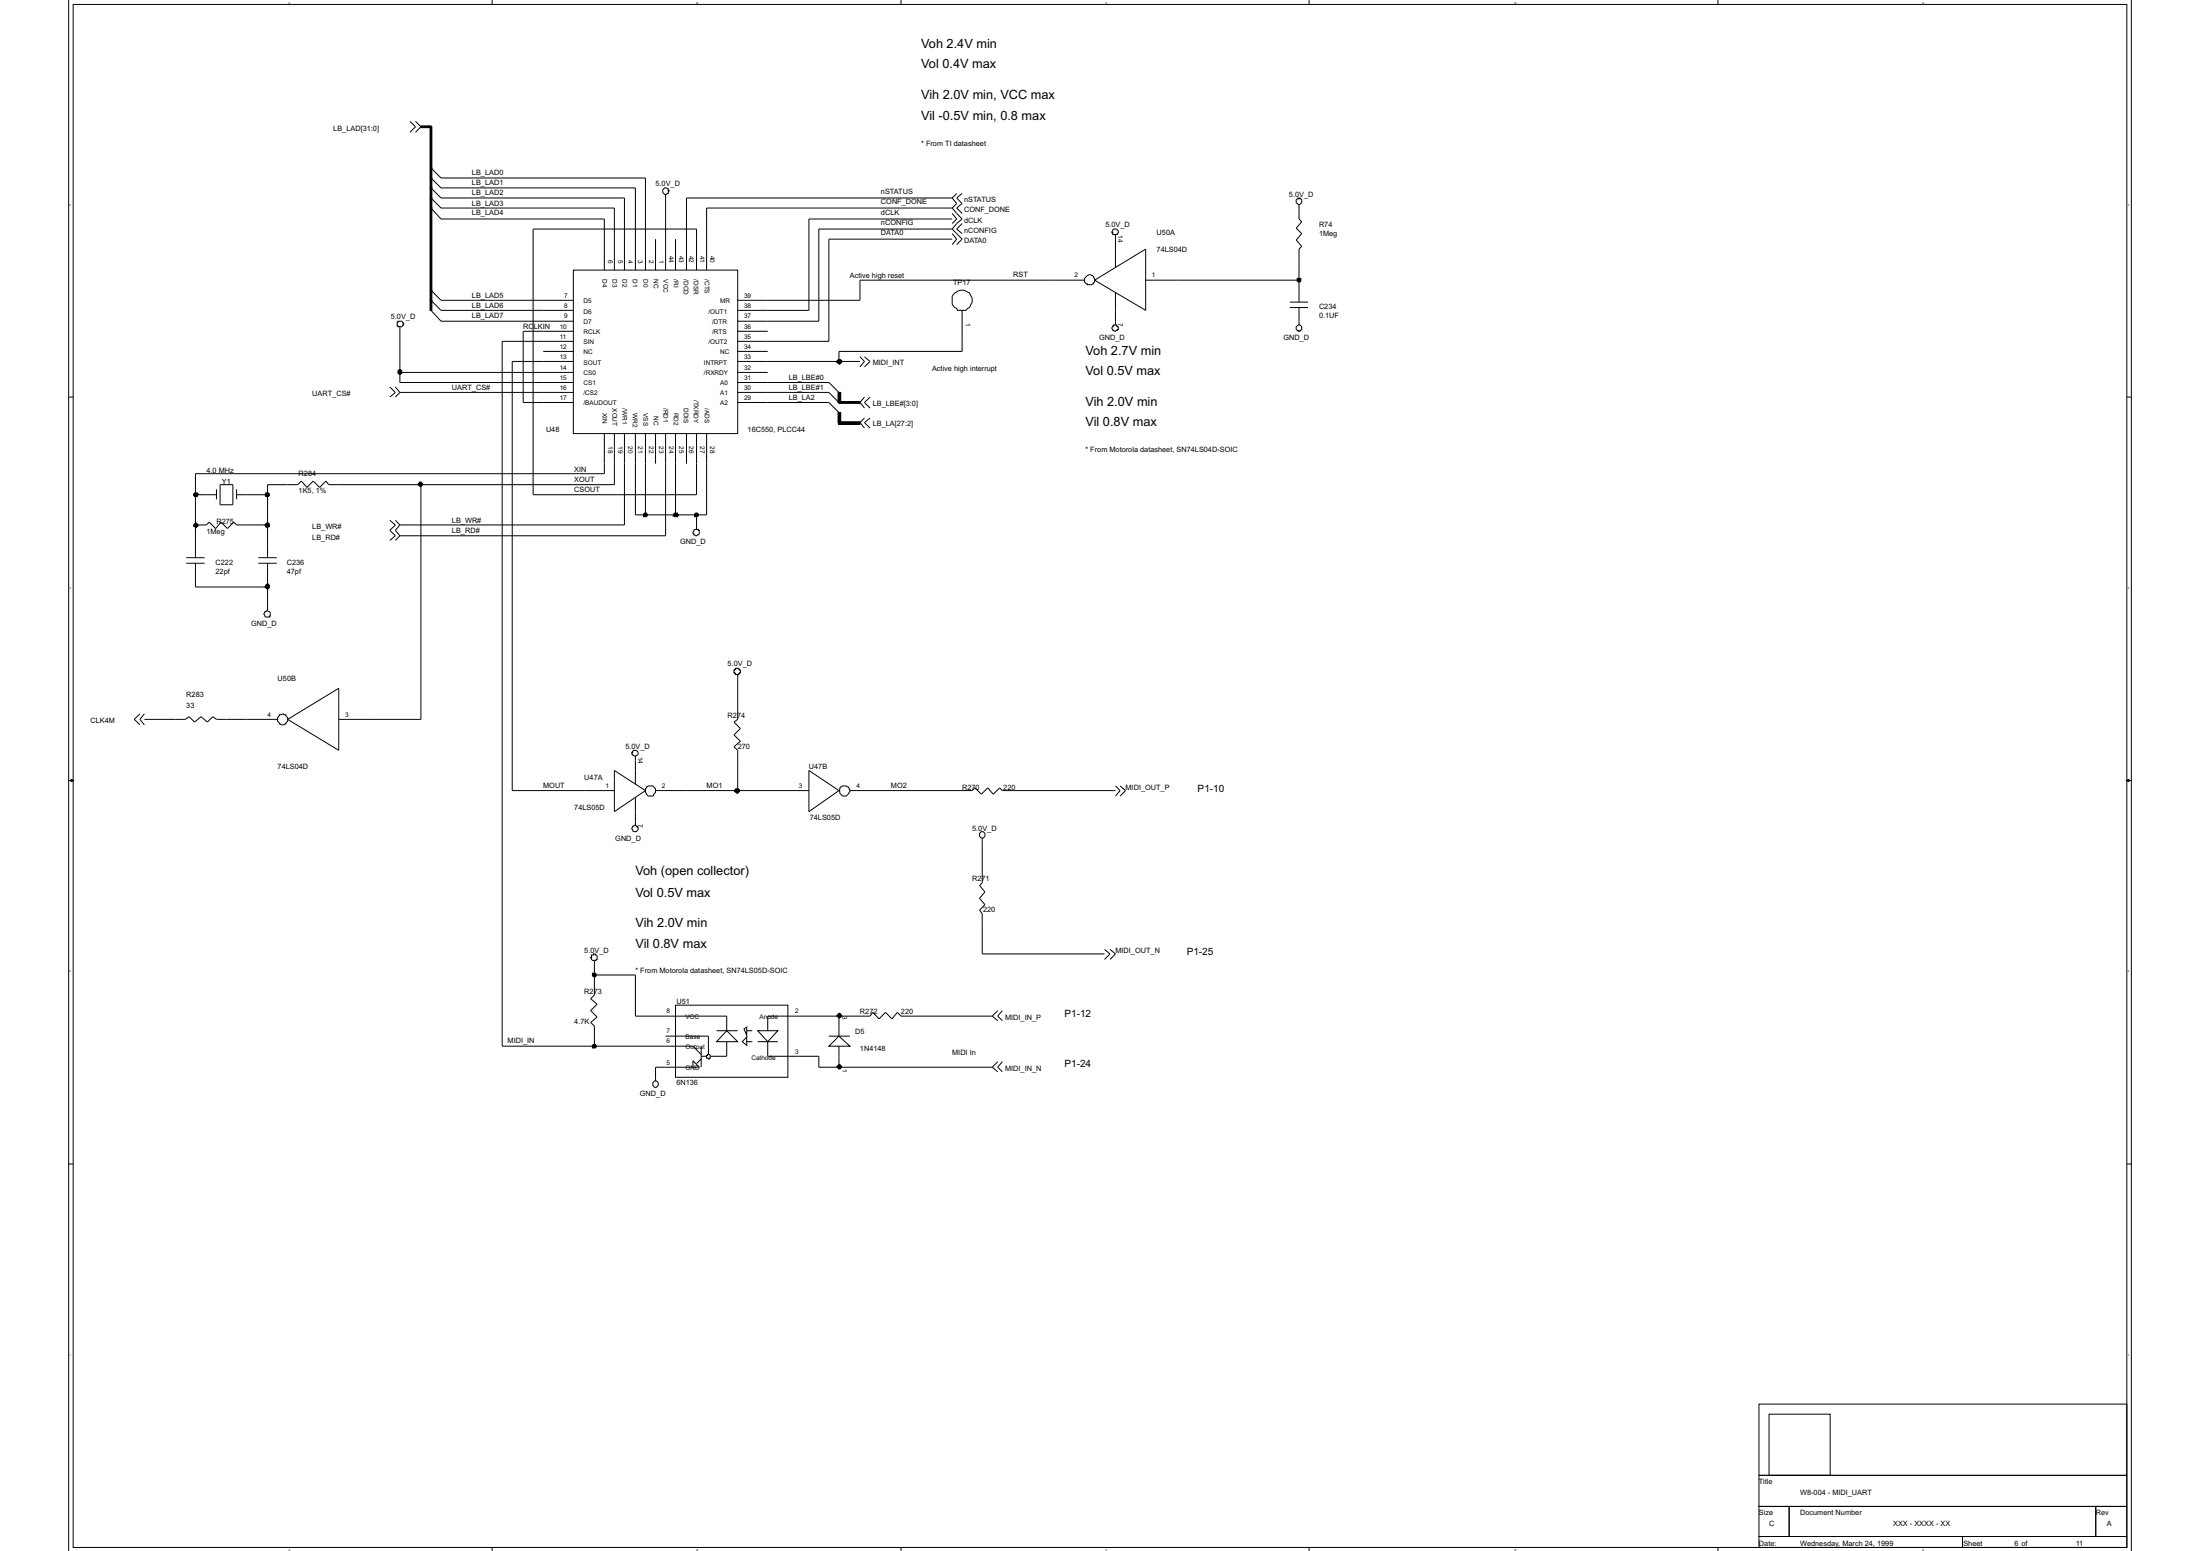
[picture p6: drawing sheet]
<svg xmlns="http://www.w3.org/2000/svg" width="210mm" height="148mm" viewBox="0 0 210 148" stroke-linecap="round" stroke-linejoin="round" font-family="sans-serif">
<g fill="none" stroke="#010202" stroke-width=".1">
<path d="M6.6 0v148.1M47 0v.4M86 0v.4M125 0v.4M164 0v.4M203.4 -.1v148.2M7 .4h196v147.3h-196zM6.6 37.9h.4M203 37.9h.4M47 147.7v.4M86 147.7v.4M125 147.7v.4"/>
<path d="M164 147.7v.4"/>
</g>
<path d="M6.8 74.4l.2 .1-.2 .1z" fill="#010202"/>
<path d="M6.8 74.4l.2 .1-.2 .1z" fill="none" stroke="#010202" stroke-width=".1"/>
<path d="M203 74.5l.2-.1v.2z" fill="#010202"/>
<path d="M6.6 74.5h.4M203 74.5l.2-.1v.2zM203 74.5h.4" fill="none" stroke="#010202" stroke-width=".1"/>
<path d="M6.8 74.4l.2 .1-.2 .1z" fill="#010202"/>
<path d="M6.8 74.4l.2 .1-.2 .1z" fill="none" stroke="#010202" stroke-width=".1"/>
<path d="M203 74.5l.2-.1v.2z" fill="#010202"/>
<path d="M203 74.5l.2-.1v.2zM6.6 111.1h.4M203 111.1h.4" fill="none" stroke="#010202" stroke-width=".1"/>
<path d="M6.8 74.4l.2 .1-.2 .1z" fill="#010202"/>
<path d="M6.8 74.4l.2 .1-.2 .1z" fill="none" stroke="#010202" stroke-width=".1"/>
<path d="M203 74.5l.2-.1v.2z" fill="#010202"/>
<g fill="none" stroke="#010202" stroke-width=".1">
<path d="M124 19.9v1l.3 .3-.6 .6 .6 .5-.6 .6 .6 .6-.3 .3v.9M51.8 28.7h2.9M51.8 29.6h2.9M51.8 30.6h2.9M51.8 31.6h2.9M51.8 32.6h2.9M51.8 33.5h2.9M51.8 34.5h2.9M51.8 35.5h2.9M51.8 36.5h2.9M51.8 37.4h2.9M51.8 38.4h2.9"/>
<path d="M54.7 25.8h15.7v15.6h-15.7zM57.7 22.8v3M58.6 22.8v3M59.6 22.8v3M60.7 22.8v3M61.6 22.8v3M62.6 22.8v3M63.5 22.8v3M64.5 22.8v3M65.5 22.8v3M66.5 22.8v3M67.4 22.8v3"/>
<path d="M70.4 28.7h2.9M70.4 29.6h2.9M70.4 30.6h2.9M70.4 31.6h2.9M70.4 32.6h2.9M70.4 33.5h2.9M70.4 34.5h2.9M70.4 35.5h2.9M70.4 36.5h2.9M70.4 37.4h2.9M70.4 38.4h2.9M91 28.1a.99 .99 0 0 1 1.6 0 .88 .88 0 0 1-.2 1.3l-.2 .2h-.8l-.5-.6v-.7z"/>
<path d="M91.8 29.6v3M100.6 26.7h2.9M103.5 26.6a.51 .51 0 0 1 .9-.2 .53 .53 0 0 1-.2 .8h-.4v-.1l-.3-.2zM104.5 26.7l4.9-2.9v5.8zM106.5 22.8v2.7M106.5 27.9v2.7M109.4 26.7h2.9M123.1 29.3h1.8M123.1 28.8h1.8M124 27.7v1.1M124 29.3v1.3M17.8 53.7h1.7"/>
<path d="M17.8 53.2h1.7M18.7 50.1h1l.3-.3 .6 .6 .5-.6 .6 .6 .6-.6 .3 .3h.9M18.7 52.1v1.1M18.7 53.7v1.3M19.7 47.2h1M20.7 46.7v.9M21 46.2h1.2v2h-1.2zM22.6 47.2h.9M22.6 46.7v.9M24.7 53.7h1.7M24.7 53.2h1.7M25.5 52.1v1.1"/>
<path d="M25.5 53.7v1.3M27.5 46.2h.9l.4-.3 .5 .6 .6-.6 .6 .6 .6-.6 .3 .3h.9M57.7 41.4v2.8M58.6 41.4v2.8M59.6 41.4v2.8M60.7 41.4v2.8M61.6 41.4v2.8M62.6 41.4v2.8M63.5 41.4v2.8M64.5 41.4v2.8M65.5 41.4v2.8M66.5 41.4v2.8"/>
<path d="M67.4 41.4v2.8M16.7 68.6h1l.4-.2 .5 .5 .6-.5 .6 .5 .5-.5 .4 .2h.9M23.5 68.6h3M26.7 68.2l.3-.1a.55 .55 0 0 1 .4 .8l-.1 .2a.59 .59 0 0 1-.8-.3v-.3zM27.5 68.6l4.8-2.9v5.9zM32.3 68.6h3M55.8 75.4h2.8M58.6 73.5l3 1.9-3 2zM60.7 72.6v2.2M60.7 76.1v2.3M61.7 75.1l.2-.1h.4a.47 .47 0 0 1 .1 .8l-.1 .2h-.4l-.3-.4zM62.6 75.4h2.9"/>
<path d="M70.4 67.7v.9l-.3 .3 .6 .6-.6 .6 .6 .6-.6 .6 .3 .3v1M74.2 75.4h3M77.2 73.5l2.9 1.9-2.9 2zM80.3 75.1l.1-.1h.4l.1 .1a.39 .39 0 0 1 .2 .3 .39 .39 0 0 1-.1 .4l-.2 .2a.6 .6 0 0 1-.6-.3l-.1-.3zM81.1 75.4h2.9M91.8 75.4h1l.3-.2 .6 .6 .6-.6 .5 .6 .6-.6 .3 .2h1M203 74.5l.2-.1v.2zM56.7 94v1l-.3 .3 .6 .5-.6 .6 .6 .6-.6 .6 .3 .3v1M63.5 97h5.9v1.4M63.5 99.8h2.6l.8 .8M63.5 98.9h4.1v1.7M64.5 95.9h10.7v6.9h-10.7z"/>
<path d="M66.9 99.8v2M68.4 98.4h2M69.4 98.4l1 1h-2zM69.4 99.4v1.4h-1.6M71 98.2l.3-.2v.8zM71.3 99v.7l-.5-.3zM71.3 99.4h.5M71.3 98.4h.5M72.3 98.4h1.9l-.9 1zM72.3 99.4h1.9M73.3 99.4v1.4h3M76.3 97h-3v1.4"/>
<path d="M79.1 99.8l1-.9 1 .9zM79.1 98.9h2M80.1 97v1.9M80.1 99.8v2M82.1 97h.9l.3-.4 .6 .6 .6-.6 .6 .6 .6-.6 .3 .4h1M93.8 83.3v.9l-.3 .3 .5 .6-.5 .6 .5 .6-.5 .6 .3 .3v1M63.5 101.8h3.2l-.6-.6v.6M66.9 100.8h.5M66.9 101l-.4 .5M67.4 100.7h.1v-.1l.3 .1v.3h-.1h-.3zM167.9 134h35.1v6.8h-35.1zM167.9 140.8h35.1v2.9h-35.1z"/>
<path d="M167.9 143.7h2.9v2.9h-2.9zM167.9 146.6h19.4v1.1h-19.4zM170.8 143.7h29.2v2.9h-29.2zM187.3 146.6h15.7v1.1h-15.7zM200 143.7h3v2.9h-3z"/>
</g>
<path d="M41.1 28.7h.1v.9h-.1z" fill="#010202"/>
<path d="M41.1 28.7h.1v.9h-.1z" fill="none" stroke="#010202" stroke-width=".1"/>
<path d="M41.1 27.7h.1v1h-.1z" fill="#010202"/>
<path d="M41.1 27.7h.1v1h-.1z" fill="none" stroke="#010202" stroke-width=".1"/>
<path d="M41.1 18.9h.1v1h-.1z" fill="#010202"/>
<path d="M41.1 18.9h.1v1h-.1zM41.1 19.9h.1v7.8h-.1zM42.1 28.7h9.7M42.1 30.6h9.7M42.1 29.6h9.7M42.1 20.9h15.6v1.9" fill="none" stroke="#010202" stroke-width=".1"/>
<path d="M41.1 19.9v7.8" fill="none" stroke="#010202" stroke-width=".17"/>
<path d="M40.2 12h.9v.2h-.9z" fill="#010202"/>
<path d="M40.2 12h.9v.2h-.9z" fill="none" stroke="#010202" stroke-width=".1"/>
<path d="M41.1 17.9h.1v1h-.1z" fill="#010202"/>
<path d="M41.1 17.9h.1v1h-.1z" fill="none" stroke="#010202" stroke-width=".1"/>
<path d="M41.1 17h.1v.9h-.1z" fill="#010202"/>
<path d="M41.1 17h.1v.9h-.1z" fill="none" stroke="#010202" stroke-width=".1"/>
<path d="M41.1 16h.1v1h-.1z" fill="#010202"/>
<path d="M41.1 16h.1v1h-.1zM41.1 12.1h.1v3.9h-.1zM42.1 19.9h16.5v2.9M42.1 18.9h17.5v3.9M42.1 17.9h18.6v4.9M42.1 17h19.5v5.8M38.2 31.6v3.9h13.6" fill="none" stroke="#010202" stroke-width=".1"/>
<path d="M41.1 12.1v3.9" fill="none" stroke="#010202" stroke-width=".17"/>
<path d="M38.1 35.3l.2 .1v.2v.1l-.3-.1v-.1h.2h-.2z" fill="#010202"/>
<path d="M38.1 35.3l.2 .1v.2v.1l-.3-.1v-.1h.2h-.2zM38.2 35.5v1h13.6M38.2 37.4h13.6M51.8 31.6h-1.9v6.8h1.9M73.3 34.5h6.8" fill="none" stroke="#010202" stroke-width=".1"/>
<path d="M79.9 34.4h.1v-.1h.3v.3l-.2 .1-.2-.1 .2-.1-.2 .1z" fill="#010202"/>
<path d="M79.9 34.4h.1v-.1h.3v.3l-.2 .1-.2-.1 .2-.1-.2 .1zM58.6 44.2v2h-18.4M59.6 44.2v5.9h-21.4M63.5 44.2v6.9h-25.3" fill="none" stroke="#010202" stroke-width=".1"/>
<path d="M40.1 46l.3 .2-.2 .2-.3-.2h.3h-.3z" fill="#010202"/>
<path d="M23.5 50.1h2M40.1 46l.3 .2-.2 .2-.3-.2h.3h-.3z" fill="none" stroke="#010202" stroke-width=".1"/>
<path d="M25.5 49.9l.2 .1v.3h-.2h-.1v-.1l.1-.1-.1 .1-.1-.1h.1z" fill="#010202"/>
<path d="M19.7 47.2h-1v2.9M25.5 49.9l.2 .1v.3h-.2h-.1v-.1l.1-.1-.1 .1-.1-.1h.1z" fill="none" stroke="#010202" stroke-width=".1"/>
<path d="M18.5 47.1h.1v-.1h.2l.1 .2-.1 .2h-.2l-.1-.2h.2h-.2z" fill="#010202"/>
<path d="M18.5 47.1h.1v-.1h.2l.1 .2-.1 .2h-.2l-.1-.2h.2h-.2zM23.5 47.2h2M25.5 46.2v3.9M57.7 44.2v1h-39v2" fill="none" stroke="#010202" stroke-width=".1"/>
<path d="M25.4 47h.2l.1 .1-.1 .3h-.2v-.2h.1h-.2z" fill="#010202"/>
<path d="M18.7 50.1v2M25.4 47h.2l.1 .1-.1 .3h-.2v-.2h.1h-.2zM25.5 46.2h2M25.5 50.1v2" fill="none" stroke="#010202" stroke-width=".1"/>
<path d="M18.7 49.9l.2 .2-.2 .2-.2-.1 .2-.1-.2 .1z" fill="#010202"/>
<path d="M90.9 19.9h-23.5v2.9M90.9 18.9h-25.4v3.9M51.8 32.6h-3.9v67.2M66.5 21.9v.9M73.3 28.7h8.8M90.9 20.9h-13.7v8.7M90.9 22.8h-11.8v9.8h-5.8M90.9 21.9h-12.7v8.7h-4.9M18.7 49.9l.2 .2-.2 .2-.2-.1 .2-.1-.2 .1zM80.1 97h2" fill="none" stroke="#010202" stroke-width=".1"/>
<path d="M80.1 96.7l.2 .2-.1 .2-.3-.1h.2h-.2z" fill="#010202"/>
<path d="M51.8 34.5h-2.9v40.9h6.9M70.4 72.6v2.8h3.8M70.4 64.7v3M84 75.4h7.8M96.7 75.4h9.8M56.7 98.9v.9h-8.8M80.1 96.7l.2 .2-.1 .2-.3-.1h.2h-.2zM87 97h7.7" fill="none" stroke="#010202" stroke-width=".1"/>
<path d="M70.1 75.4h.1v-.1h.3l.1 .2-.3 .2v-.1l-.2-.1 .3-.1-.3 .1z" fill="#010202"/>
<path d="M63.5 18.9v3.9M66.5 21.9h-15.6v25.3h15.6v-3M73.3 29.6h3.9M91.8 32.6v.9h-11.7v1h2M65.5 75.4h4.9M70.1 75.4h.1v-.1h.3l.1 .2-.3 .2v-.1l-.2-.1 .3-.1-.3 .1zM60.7 93h-4v1" fill="none" stroke="#010202" stroke-width=".1"/>
<path d="M56.6 92.9h.2l.1 .2-.2 .1-.1-.2h.1h-.1z" fill="#010202"/>
<path d="M56.6 92.9h.2l.1 .2-.2 .1-.1-.2h.1h-.1zM56.7 92.1v.9M60.7 93v4M80.1 101.8h14.6" fill="none" stroke="#010202" stroke-width=".1"/>
<path d="M80.1 101.6l.2 .2-.1 .2-.3-.2h.2h-.2z" fill="#010202"/>
<path d="M100.6 26.7h-18.5v2M32.3 46.2h7.9v22.4h-4.9M13.8 68.6h2.9M21.6 68.6h1.9M56.7 99.8h6.8M60.7 97h2.8M76.3 97h3.8M76.3 100.8h1.9v1h1.9M80.1 101.6l.2 .2-.1 .2-.3-.2h.2h-.2z" fill="none" stroke="#010202" stroke-width=".1"/>
<path d="M56.6 99.7h.2l.1 .2-.1 .1h-.2v-.1l.1-.1-.1 .1z" fill="#010202"/>
<path d="M73.3 37.4h5.8M73.3 36.5h5.8M56.6 99.7h.2l.1 .2-.1 .1h-.2v-.1l.1-.1-.1 .1zM93.8 80.3v3M93.8 88.2v2.8h11.6" fill="none" stroke="#010202" stroke-width=".1"/>
<path d="M80 37.4h.3v1h-.3z" fill="#010202"/>
<path d="M80 37.4h.3v1h-.3zM80.1 38.3h2v.2h-2zM80.1 40.2h2v.3h-2z" fill="none" stroke="#010202" stroke-width=".1"/>
<path d="M80.1 38.4h2" fill="none" stroke="#010202" stroke-width=".17"/>
<path d="M80.1 40.4h2" fill="none" stroke="#010202" stroke-width=".26"/>
<path d="M80 39.4h.3v.9h-.3z" fill="#010202"/>
<path d="M73.3 38.4h5.8M80 39.4h.3v.9h-.3zM124 26.7v1M18.7 55v1h6.8v1.9M60.7 44.2v4.9h3.8v-4.9M67.4 44.2v4.9M63.5 101.8h-.9v1" fill="none" stroke="#010202" stroke-width=".1"/>
<path d="M64.3 49h.1h.3l.1 .2h-.1v.1h-.3v-.1h-.1l.2-.1-.2 .1z" fill="#010202"/>
<path d="M124 24.7v2M61.6 44.2v4.9M64.3 49h.1h.3l.1 .2h-.1v.1h-.3v-.1h-.1l.2-.1-.2 .1zM66.5 49.1v1" fill="none" stroke="#010202" stroke-width=".1"/>
<path d="M61.5 49h.3l-.1 .3h-.3v-.1l.2-.1-.2 .1z" fill="#010202"/>
<path d="M61.5 49h.3l-.1 .3h-.3v-.1l.2-.1-.2 .1zM64.5 49.1h2" fill="none" stroke="#010202" stroke-width=".1"/>
<path d="M66.4 49h.3l-.1 .3h-.3v-.1l.2-.1-.2 .1z" fill="#010202"/>
<path d="M25.5 55v1M66.4 49h.3l-.1 .3h-.3v-.1l.2-.1-.2 .1z" fill="none" stroke="#010202" stroke-width=".1"/>
<path d="M25.5 55.7h.1v.1h.1v.3h-.1v.1l-.2-.1v-.1h.1h-.2z" fill="#010202"/>
<path d="M112.3 26.7h11.7M25.5 55.7h.1v.1h.1v.3h-.1v.1l-.2-.1v-.1h.1h-.2zM66.5 49.1h.9" fill="none" stroke="#010202" stroke-width=".1"/>
<path d="M123.8 26.6h.4v.2l-.1 .1-.3-.1v-.1h.2h-.2z" fill="#010202"/>
<g fill="none" stroke="#010202" stroke-width=".1">
<path d="M39.1 11.6l.6 .5-.6 .5M39.7 11.6l.5 .5-.5 .5M41.1 19.9l1 1M41.1 18.9l1 1M41.1 17.9l1 1M41.1 17l1 .9M41.1 16l1 1M63.3 18l.1-.1 .4 .1v.2h.1l-.1 .3h-.2h-.3v-.1v-.3zM63.5 18.5v.4M91.3 18.5l-.4 .4 .4 .5-.4 .5 .9 1-.5 .4-.4 .6 .9 .9-.5 .5M91.8 18.5l-.5 .4 .5 .5-.5 .5 .5 .5M123.7 19.1l.2-.1v-.1l.3 .1a.29 .29 0 0 1 0 .4 .29 .29 0 0 1-.5-.1z"/>
<path d="M124 19.5v.4M37.2 36.9l.5 .5-.5 .5M37.7 36.9l.5 .5-.5 .5M38 30.6h.3l.1 .2h.1v.2l-.2 .2h-.3v-.1h-.1v-.4h.1zM38.2 31.2v.4M41.1 27.7l1 1M41.1 28.7l1 .9M41.1 29.6l1 1M79.1 36.5l1 .9M79.1 37.4l1 1M79.1 38.4l1 1M82.1 34l.4 .5-.4 .5"/>
<path d="M82.5 34l.5 .5-.5 .5M82.5 39.9l-.4 .4 .4 .5M82.5 37.9l-.4 .5 .4 .5M83 39.9l-.5 .4 .5 .5M83 37.9l-.5 .5 .5 .5M90.9 20.4l.4 .5-.4 .4M90.9 22.3l.4 .5-.4 .5M91.8 21.3l-.5 .6 .5 .4M106.2 21.9h.1h.3l.1 .1-.1 .4h-.1v.1l-.3-.1v-.2h-.1zM106.2 31.1h.1v-.1h.3v.1a.3 .3 0 0 1 0 .4 .3 .3 0 0 1-.4 0 .3 .3 0 0 1 0-.4zM106.5 22.5v.3M106.5 30.6v.4"/>
<path d="M123.7 31.2a.29 .29 0 0 1 .5-.1 .29 .29 0 0 1 0 .4l-.3 .1v-.1l-.2-.1zM123.8 26.6h.4v.2l-.1 .1-.3-.1v-.1h.2h-.2zM124 30.6v.4M25.3 58.4a.36 .36 0 0 1 .4 0 .36 .36 0 0 1 .1 .4h-.1v.1h-.3l-.2-.3zM25.5 57.9v.4M37.2 49.6l.5 .5-.5 .5 .5 .5-.5 .5M37.7 49.6l.5 .5-.5 .5 .5 .5-.5 .5M66.2 50.6l.1-.1h.4v.1a.36 .36 0 0 1-.1 .4 .36 .36 0 0 1-.4 0l-.1-.1zM66.5 50.1v.4M13.3 68.1l-.5 .5 .5 .6M13.8 68.1l-.5 .5 .5 .6M60.4 71.7l.1-.1h.2l.2 .2v.2l-.2 .1h-.2l-.1-.1h-.1z"/>
<path d="M60.4 78.8a.3 .3 0 0 1 .4 0 .3 .3 0 0 1 0 .5l-.1 .1h-.2l-.1-.1-.1-.2zM60.7 72.1v.5M60.7 78.4v.4M70.1 63.9l.1-.1h.3l.1 .1h.1v.3h-.1l-.1 .2h-.3l-.1-.2zM70.4 64.4v.3M93.7 79.4a.31 .31 0 0 1 .3 .3 .31 .31 0 0 1-.3 .3l-.2-.2v-.3zM93.8 80v.3M106.5 75l.4 .4-.4 .6M106.9 75l.5 .4-.5 .6M56.5 91.1l.3-.1v.1l.2 .1v.4h-.1h-.3l-.1-.2h-.1zM56.7 91.6v.5M95.2 96.4l-.5 .6 .5 .4"/>
<path d="M95.7 96.4l-.5 .6 .5 .4M105.4 90.6l.6 .4-.6 .6M106 90.6l.5 .4-.5 .6M62.3 103.3a.28 .28 0 0 1 .4-.1 .28 .28 0 0 1 0 .5 .28 .28 0 0 1-.4-.1zM62.6 102.8v.3M95.2 101.3l-.5 .5 .5 .5M95.7 101.3l-.5 .5 .5 .5M168.9 134.9h5.8v5.9h-5.8z"/>
</g>
<g font-size="1.2" fill="#010202">
<text x="87.9" y="4.6">Voh 2.4V min</text>
<text x="87.9" y="6.5">Vol 0.4V max</text>
<text x="87.9" y="11.4">Vil -0.5V min, 0.8 max</text>
<text x="87.9" y="9.5">Vih 2.0V min, VCC max</text>
<text x="103.6" y="33.9">Voh 2.7V min</text>
<text x="103.6" y="35.8">Vol 0.5V max</text>
<text x="103.6" y="40.7">Vil 0.8V max</text>
<text x="103.6" y="38.8">Vih 2.0V min</text>
<text x="60.7" y="83.5">Voh (open collector)</text>
<text x="60.7" y="85.5">Vol 0.5V max</text>
<text x="60.7" y="88.4">Vih 2.0V min</text>
<text x="60.7" y="90.4">Vil 0.8V max</text>
</g>
<g font-size="1" fill="#010202">
<text x="114.3" y="75.5">P1-10</text>
<text x="113.3" y="91.1">P1-25</text>
<text x="101.6" y="97">P1-12</text>
<text x="101.6" y="101.8">P1-24</text>
</g>
<g font-size=".7" fill="#010202">
<text x="31.8" y="12.5">LB_LAD[31:0]</text>
<text x="45.1" y="17.7">LB_LAD1</text>
<text x="45.1" y="16.7">LB_LAD0</text>
<text x="62.6" y="17.8">5.0V_D</text>
<text x="87.9" y="13.9">* From TI datasheet</text>
<text x="45.1" y="20.6">LB_LAD4</text>
<text x="45.1" y="19.7">LB_LAD3</text>
<text x="45.1" y="18.6">LB_LAD2</text>
<text x="84.1" y="19.5">CONF_DONE</text>
<text x="84.1" y="18.5">nSTATUS</text>
<text x="84.1" y="20.6">dCLK</text>
<text x="84.1" y="22.5">DATA0</text>
<text x="84.1" y="21.5">nCONFIG</text>
<text x="92" y="20.2">CONF_DONE</text>
<text x="92" y="19.2">nSTATUS</text>
<text x="92" y="22.2">nCONFIG</text>
<text x="92" y="21.2">dCLK</text>
<text x="92" y="23.2">DATA0</text>
<text x="105.5" y="21.7">5.0V_D</text>
<text x="110.4" y="22.5">U50A</text>
<text x="123" y="18.8">5.0V_D</text>
<text x="125.9" y="21.7">R74</text>
<text x="125.9" y="22.5">1Meg</text>
<text x="45.1" y="28.4">LB_LAD5</text>
<text x="45.1" y="29.4">LB_LAD6</text>
<text x="81.1" y="26.6">Active high reset</text>
<text x="91" y="27.2">TP17</text>
<text x="96.7" y="26.5">RST</text>
<text x="110.4" y="24">74LS04D</text>
<text x="125.9" y="29.5">C234</text>
<text x="37.3" y="30.5">5.0V_D</text>
<text x="45.1" y="30.4">LB_LAD7</text>
<text x="49.9" y="31.4">RCLKIN</text>
<text x="83.3" y="34.8">MIDI_INT</text>
<text x="89" y="35.4">Active high interrupt</text>
<text x="104.9" y="32.4">GND_D</text>
<text x="122.5" y="32.4">GND_D</text>
<text x="125.9" y="30.4">0.1UF</text>
<text x="29.8" y="37.8">UART_CS#</text>
<text x="43.1" y="37.2">UART_CS#</text>
<text x="52.1" y="41.2">U48</text>
<text x="71.4" y="41.2">16C550, PLCC44</text>
<text x="75.3" y="37.2">LB_LBE#1</text>
<text x="75.3" y="36.2">LB_LBE#0</text>
<text x="75.3" y="38.1">LB_LA2</text>
<text x="83.3" y="40.7">LB_LA[27:2]</text>
<text x="83.3" y="38.8">LB_LBE#[3:0]</text>
<text x="19.7" y="45.1">4.0 MHz</text>
<text x="21.2" y="46.2">Y1</text>
<text x="28.5" y="45.5">R284</text>
<text x="28.5" y="47">1K5, 1%</text>
<text x="54.8" y="46">XOUT</text>
<text x="54.8" y="45">XIN</text>
<text x="54.8" y="47">CSOUT</text>
<text x="103.6" y="43.1">* From Motorola datasheet, SN74LS04D-SOIC</text>
<text x="19.7" y="51">1Meg</text>
<text x="20.6" y="53.9">C222</text>
<text x="20.7" y="50">R275</text>
<text x="27.4" y="53.9">C236</text>
<text x="29.8" y="50.4">LB_WR#</text>
<text x="29.8" y="51.5">LB_RD#</text>
<text x="43.1" y="49.9">LB_WR#</text>
<text x="43.1" y="50.9">LB_RD#</text>
<text x="64.9" y="51.9">GND_D</text>
<text x="20.6" y="54.8">22pf</text>
<text x="24" y="59.8">GND_D</text>
<text x="27.4" y="54.8">47pf</text>
<text x="26.5" y="65">U50B</text>
<text x="69.5" y="63.6">5.0V_D</text>
<text x="8.6" y="69">CLK4M</text>
<text x="17.8" y="66.6">R283</text>
<text x="17.8" y="67.5">33</text>
<text x="59.7" y="71.4">5.0V_D</text>
<text x="69.5" y="68.5">R274</text>
<text x="70.4" y="71.4">270</text>
<text x="26.5" y="73.3">74LS04D</text>
<text x="51.8" y="75.2">MOUT</text>
<text x="54.8" y="77.3">74LS05D</text>
<text x="55.8" y="74.4">U47A</text>
<text x="67.4" y="75.2">MO1</text>
<text x="77.2" y="73.3">U47B</text>
<text x="85" y="75.2">MO2</text>
<text x="91.8" y="75.4">R270</text>
<text x="95.8" y="75.4">220</text>
<text x="107.4" y="75.4">MIDI_OUT_P</text>
<text x="58.7" y="80.2">GND_D</text>
<text x="77.3" y="78.2">74LS05D</text>
<text x="92.8" y="79.3">5.0V_D</text>
<text x="92.8" y="84.1">R271</text>
<text x="93.8" y="87">220</text>
<text x="55.8" y="94.9">R273</text>
<text x="55.8" y="90.9">5.0V_D</text>
<text x="60.7" y="92.9">* From Motorola datasheet, SN74LS05D-SOIC</text>
<text x="64.6" y="95.8">U51</text>
<text x="106.5" y="90.9">MIDI_OUT_N</text>
<text x="48.5" y="99.6">MIDI_IN</text>
<text x="54.8" y="97.7">4.7K</text>
<text x="81.6" y="98.7">D5</text>
<text x="82.1" y="96.8">R272</text>
<text x="82.1" y="100.3">1N4148</text>
<text x="86" y="96.8">220</text>
<text x="90.9" y="100.7">MIDI In</text>
<text x="95.9" y="97.3">MIDI_IN_P</text>
<text x="61.1" y="104.6">GND_D</text>
<text x="64.6" y="103.6">6N136</text>
<text x="95.9" y="102.2">MIDI_IN_N</text>
<text x="167.9" y="141.7">Title</text>
<text x="171.8" y="142.6">W8-004 - MIDI_UART</text>
<text x="167.9" y="144.5">Size</text>
<text x="167.9" y="147.5">Date:</text>
<text x="168.9" y="145.6">C</text>
<text x="171.8" y="147.5">Wednesday, March 24, 1999</text>
<text x="171.8" y="144.5">Document Number</text>
<text x="180.7" y="145.6">XXX - XXXX - XX</text>
<text x="187.4" y="147.5">Sheet</text>
<text x="192.3" y="147.5">6 of</text>
<text x="198.1" y="147.5">11</text>
<text x="200" y="144.5">Rev</text>
<text x="201.1" y="145.6">A</text>
</g>
<g font-size=".6" fill="#010202">
<text x="106.7" y="22.5" transform="rotate(90 106.7 22.5)">14</text>
<text x="53.9" y="28.4">7</text>
<text x="53.9" y="29.4">8</text>
<text x="55.7" y="28.9">D5</text>
<text x="55.7" y="30">D6</text>
<text x="57.5" y="26.6" transform="rotate(90 57.5 26.6)">D4</text>
<text x="58" y="24.8" transform="rotate(90 58 24.8)">6</text>
<text x="58.5" y="26.6" transform="rotate(90 58.5 26.6)">D3</text>
<text x="59" y="24.8" transform="rotate(90 59 24.8)">5</text>
<text x="59.4" y="26.6" transform="rotate(90 59.4 26.6)">D2</text>
<text x="60" y="24.8" transform="rotate(90 60 24.8)">4</text>
<text x="60.4" y="26.6" transform="rotate(90 60.4 26.6)">D1</text>
<text x="60.9" y="24.8" transform="rotate(90 60.9 24.8)">3</text>
<text x="61.4" y="26.6" transform="rotate(90 61.4 26.6)">D0</text>
<text x="62" y="24.8" transform="rotate(90 62 24.8)">2</text>
<text x="62.4" y="26.6" transform="rotate(90 62.4 26.6)">NC</text>
<text x="62.9" y="24.8" transform="rotate(90 62.9 24.8)">1</text>
<text x="63.3" y="26.6" transform="rotate(90 63.3 26.6)">VCC</text>
<text x="63.9" y="24.4" transform="rotate(90 63.9 24.4)">44</text>
<text x="64.3" y="26.6" transform="rotate(90 64.3 26.6)">/RI</text>
<text x="64.8" y="24.4" transform="rotate(90 64.8 24.4)">43</text>
<text x="65.3" y="26.6" transform="rotate(90 65.3 26.6)">/DCD</text>
<text x="65.8" y="24.4" transform="rotate(90 65.8 24.4)">42</text>
<text x="66.2" y="26.6" transform="rotate(90 66.2 26.6)">/DSR</text>
<text x="66.8" y="24.4" transform="rotate(90 66.8 24.4)">41</text>
<text x="67.3" y="26.6" transform="rotate(90 67.3 26.6)">/CTS</text>
<text x="67.6" y="30">/OUT1</text>
<text x="67.8" y="24.4" transform="rotate(90 67.8 24.4)">40</text>
<text x="68.8" y="28.9">MR</text>
<text x="71" y="29.4">38</text>
<text x="71" y="28.4">39</text>
<text x="102.6" y="26.5">2</text>
<text x="110" y="26.5">1</text>
<text x="53.4" y="31.4">10</text>
<text x="53.4" y="32.3">11</text>
<text x="53.4" y="33.3">12</text>
<text x="53.4" y="34.2">13</text>
<text x="53.4" y="35.3">14</text>
<text x="53.9" y="30.4">9</text>
<text x="55.7" y="30.9">D7</text>
<text x="55.7" y="31.9">RCLK</text>
<text x="55.7" y="32.8">SIN</text>
<text x="55.7" y="33.8">NC</text>
<text x="55.7" y="34.8">SOUT</text>
<text x="55.7" y="35.8">CS0</text>
<text x="67.2" y="35.8">/RXRDY</text>
<text x="67.2" y="34.8">INTRPT</text>
<text x="67.6" y="32.8">/OUT2</text>
<text x="68" y="31.9">/RTS</text>
<text x="68" y="30.9">/DTR</text>
<text x="68.8" y="33.8">NC</text>
<text x="71" y="35.3">32</text>
<text x="71" y="34.2">33</text>
<text x="71" y="33.3">34</text>
<text x="71" y="32.3">35</text>
<text x="71" y="31.4">36</text>
<text x="71" y="30.4">37</text>
<text x="92.2" y="30.8" transform="rotate(90 92.2 30.8)">1</text>
<text x="106.7" y="30.8" transform="rotate(90 106.7 30.8)">7</text>
<text x="53.4" y="36.2">15</text>
<text x="53.4" y="37.2">16</text>
<text x="53.4" y="38.1">17</text>
<text x="55.7" y="36.8">CS1</text>
<text x="55.7" y="37.7">/CS2</text>
<text x="55.7" y="38.7">/BAUDOUT</text>
<text x="57.5" y="39.4" transform="rotate(90 57.5 39.4)">XIN</text>
<text x="58.5" y="38.9" transform="rotate(90 58.5 38.9)">XOUT</text>
<text x="59.4" y="38.9" transform="rotate(90 59.4 38.9)">/WR1</text>
<text x="60.4" y="39.4" transform="rotate(90 60.4 39.4)">WR2</text>
<text x="61.4" y="39.4" transform="rotate(90 61.4 39.4)">VSS</text>
<text x="62.4" y="39.7" transform="rotate(90 62.4 39.7)">NC</text>
<text x="63.3" y="38.9" transform="rotate(90 63.3 38.9)">/RD1</text>
<text x="64.3" y="39.4" transform="rotate(90 64.3 39.4)">RD2</text>
<text x="65.3" y="38.9" transform="rotate(90 65.3 38.9)">DDIS</text>
<text x="66.2" y="38.1" transform="rotate(90 66.2 38.1)">/TXRDY</text>
<text x="67.3" y="38.9" transform="rotate(90 67.3 38.9)">/ADS</text>
<text x="68.8" y="38.7">A2</text>
<text x="68.8" y="37.7">A1</text>
<text x="68.8" y="36.8">A0</text>
<text x="71" y="38.1">29</text>
<text x="71" y="37.2">30</text>
<text x="71" y="36.2">31</text>
<text x="58" y="42.6" transform="rotate(90 58 42.6)">18</text>
<text x="59" y="42.6" transform="rotate(90 59 42.6)">19</text>
<text x="60" y="42.6" transform="rotate(90 60 42.6)">20</text>
<text x="60.9" y="42.6" transform="rotate(90 60.9 42.6)">21</text>
<text x="62" y="42.6" transform="rotate(90 62 42.6)">22</text>
<text x="62.9" y="42.6" transform="rotate(90 62.9 42.6)">23</text>
<text x="63.9" y="42.6" transform="rotate(90 63.9 42.6)">24</text>
<text x="64.8" y="42.6" transform="rotate(90 64.8 42.6)">25</text>
<text x="65.8" y="42.6" transform="rotate(90 65.8 42.6)">26</text>
<text x="66.8" y="42.6" transform="rotate(90 66.8 42.6)">27</text>
<text x="67.8" y="42.6" transform="rotate(90 67.8 42.6)">28</text>
<text x="25.5" y="68.4">4</text>
<text x="33" y="68.4">3</text>
<text x="57.8" y="75.2">1</text>
<text x="60.9" y="72.2" transform="rotate(90 60.9 72.2)">14</text>
<text x="63.2" y="75.2">2</text>
<text x="76.3" y="75.2">3</text>
<text x="81.7" y="75.2">4</text>
<text x="60.9" y="78.7" transform="rotate(90 60.9 78.7)">7</text>
<text x="63.6" y="101.6">5</text>
<text x="63.6" y="99.6">6</text>
<text x="63.6" y="98.6">7</text>
<text x="63.6" y="96.7">8</text>
<text x="65.4" y="100.1">Output</text>
<text x="65.4" y="99.1">Base</text>
<text x="65.4" y="97.2">VCC</text>
<text x="71.7" y="101.1">Cathode</text>
<text x="72.5" y="97.2">Anode</text>
<text x="75.9" y="96.7">2</text>
<text x="75.9" y="100.5">3</text>
<text x="80.4" y="97" transform="rotate(90 80.4 97)">3</text>
<text x="65.4" y="102.1">GND</text>
<text x="80.4" y="102" transform="rotate(90 80.4 102)">1</text>
</g>
<g font-size=".3" fill="#010202">
<text x="27.5" y=".3">A</text>
<text x="66.5" y=".3">B</text>
<text x="105.5" y=".3">C</text>
<text x="144.6" y=".3">D</text>
<text x="183.5" y=".3">E</text>
<text x="6.6" y="19.7">4</text>
<text x="203.1" y="19.7">4</text>
<text x="6.6" y="56.2">3</text>
<text x="203.1" y="56.2">3</text>
<text x="6.6" y="92.8">2</text>
<text x="203.1" y="92.8">2</text>
<text x="6.6" y="129.4">1</text>
<text x="203.1" y="129.4">1</text>
<text x="27.5" y="148">A</text>
<text x="66.5" y="148">B</text>
<text x="105.5" y="148">C</text>
<text x="144.6" y="148">D</text>
<text x="183.5" y="148">E</text>
</g>
</svg>
